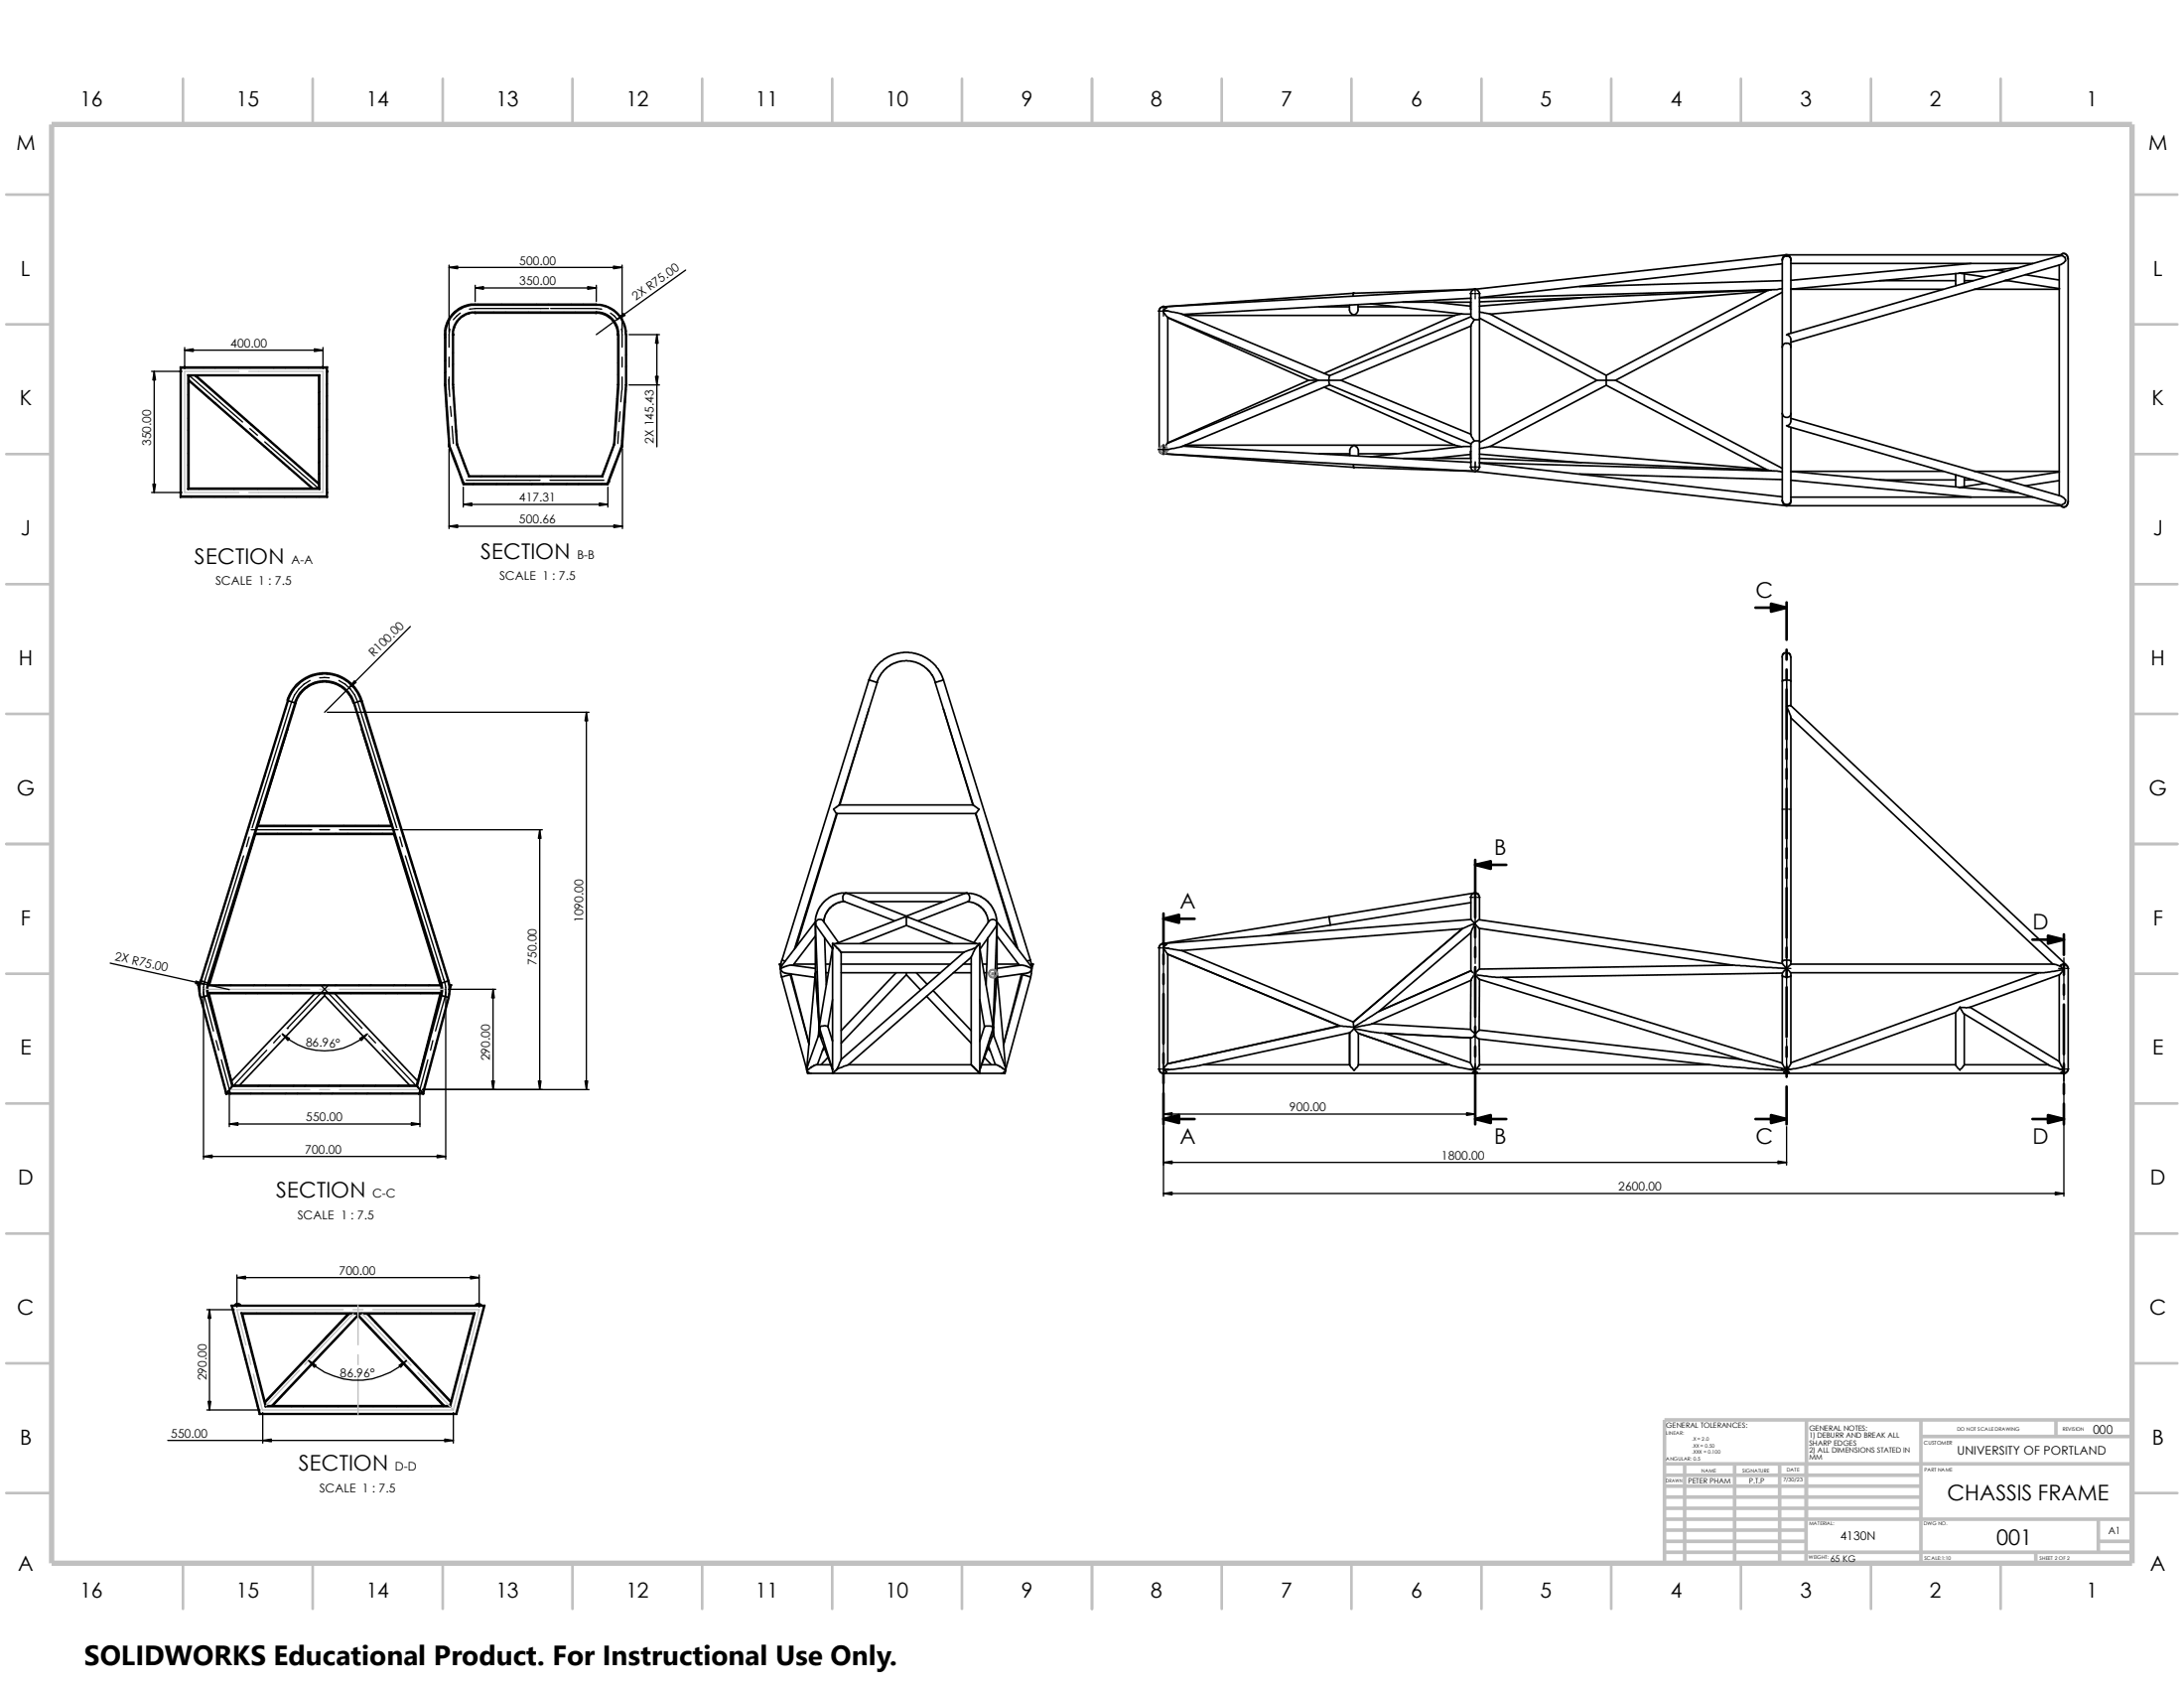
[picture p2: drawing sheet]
<svg xmlns="http://www.w3.org/2000/svg" width="279mm" height="216mm" viewBox="0 0 279 216" stroke-linecap="round" stroke-linejoin="round" font-family="sans-serif">
<g fill="none" stroke="#c0c0c0" stroke-width=".34">
<path d="M23.4 10.1v5.8M40 10.1v5.8M56.6 10.1v5.8M73.2 10.1v5.8M89.8 10.1v5.8M106.5 10.1v5.8M123.1 10.1v5.8M139.7 10.1v5.8M156.3 10.1v5.8M172.9 10.1v5.8M189.5 10.1v5.8M206.1 10.1v5.8"/>
<path d="M222.7 10.1v5.8M239.4 10.1v5.8M255.9 10.1v5.8M.8 24.9h5.8M272.8 24.9h5.8M.8 41.5h5.8M.8 58.1h5.8M272.8 41.5h5.8M272.8 58.1h5.8M.8 74.7h5.8M272.8 74.7h5.8M.8 91.3h5.8"/>
<path d="M272.8 91.3h5.8M.8 107.9h5.8M272.8 107.9h5.8M.8 124.5h5.8M272.8 124.5h5.8M.8 141.1h5.8M.8 157.8h5.8M272.8 141.1h5.8M272.8 157.8h5.8M.8 174.4h5.8M272.8 174.4h5.8M.8 191h5.8"/>
<path d="M23.4 199.9v5.9M40 199.9v5.9M56.6 199.9v5.9M73.2 199.9v5.9M89.8 199.9v5.9M106.5 199.9v5.9M123.1 199.9v5.9M139.7 199.9v5.9M156.3 199.9v5.9M172.9 199.9v5.9M189.5 199.9v5.9M206.1 199.9v5.9"/>
<path d="M222.7 199.9v5.9M239.4 199.9v5.9M255.9 199.9v5.9M272.8 191h5.8"/>
</g>
<g fill="none" stroke="#c0c0c0" stroke-width=".47">
<path d="M212.9 197.1h18.2M212.9 194.3h59.9M212.9 195.7h18.2M212.9 188.7h32.8M212.9 190.1h32.8M212.9 191.5h32.8M212.9 192.9h32.8M212.9 187.2h59.9M212.9 198.5h59.9M215.5 187.2v12.7M221.9 187.2v12.7M227.7 187.2v12.7"/>
<path d="M231.1 187.2v12.7M231.1 181.6v12.7M245.7 183.7h27.1M245.7 181.6v18.3M260.4 198.5v1.4M263 181.6v2.1M268.4 197.1h4.4M268.4 194.3v4.2M272.8 181.6h-59.9v18.3"/>
</g>
<path d="M6.6 15.9h266.2v184h-266.2z" fill="none" stroke="#c0c0c0" stroke-width=".68" stroke-linecap="butt"/>
<g fill="none" stroke="#000" stroke-width=".17">
<path d="M57.4 33.9v8.6M57.4 34.2h22.2M59.5 39.2l-.2 .1M60.8 36.5v2.1M60.8 36.8h15.5M61.2 38.9l-.1 .1M63.2 39.9l-.1 .1M64.2 38.9l-.1 .1M64.7 39.9l-.1 .1M65.7 38.9l-.1 .1M67.6 39.9l-.1 .1M68.7 38.9l-.2 .1"/>
<path d="M69.1 39.9l-.1 .1M70.1 38.9l-.1 .1M70.2 39.5h-9.4h-.7M70.4 39.5h5.9h.7M72.1 39.9l-.1 .1M73.1 38.9l-.1 .1M73.6 39.9l-.1 .1M74.6 38.9l-.1 .1M76.3 36.5v2.1M76.6 39.9l-.1 .1M77.4 39.1l-.1 .1M78.4 39.6v.1"/>
<path d="M79.6 33.9v8.6M87.7 34.5l-11.4 8.3M148.2 39.8h.4M148.7 39.8h.3M148.8 39.1v.4M148.8 39.7v.2M149.1 39.8h.4M188 37.5h.5M188.6 37.5h.2M188.7 36.9v.4M188.7 37.5v.2M188.7 37.8v.4"/>
<path d="M188.9 37.5h.5M19.4 47.5h3.9M19.7 47.5v15.5M23.2 50h-.1M23.2 51.4l-.1 .1M23.2 55.9l-.1 .1M23.2 46.9l-.1 .2M23.2 54.4l-.1 .1M23.2 58.9l-.1 .1M23.6 44.4v2.8M23.6 44.8h17.7M24.1 48l6.9 6"/>
<path d="M24.2 48.9l-.2 .2M24.2 50.4l-.2 .1M24.2 54.9l-.2 .1M24.2 53.4l-.2 .1M24.2 57.9l-.2 .1M24.2 59.4l-.2 .1M24.3 48.8h.1M25.1 48l-.1 .1M25.1 49.4v.1M25.9 48.7l-.1 .1M26.2 46.9l-.2 .2M26.6 48h-.1"/>
<path d="M26.8 50.8l-.1 .1M27.4 50.1v.1M27.6 51.5l-.1 .1M27.6 46.9l-.1 .2M28.2 50.8v.1M29.1 52.9l-.1 .1M29.6 48h-.1M29.8 52.2v.1M29.9 53.6l-.1 .1M30.6 46.9l-.1 .2M30.6 52.9v.1M31.1 48h-.1"/>
<path d="M31.5 55v.1M32 54.8l.9 .9M32.1 46.9l-.1 .2M32.2 54.3l-.1 .1M32.3 55.7l-.1 .1M33 55l-.1 .1M33.9 56.5l6.9 6M33.9 57.1l-.1 .1M34.1 48h-.1M34.6 56.4l-.1 .1M34.7 57.8l-.1 .1M35.1 46.9l-.1 .2"/>
<path d="M35.4 57.1h-.1M35.6 48h-.1M36.3 59.2l-.1 .1M36.6 46.9l-.1 .2M37 58.5h-.1M37.1 59.9l-.1 .1M37.8 59.2l-.1 .1M38.6 48h-.1M39.6 46.9l-.1 .2M40.1 48h-.1M40.9 50.1l-.1 .1M40.9 54.6l-.1 .1"/>
<path d="M40.9 59.1l-.1 .1M40.9 51.6l-.1 .1M40.9 56.1l-.1 .1M41.1 46.9l-.1 .2M41.3 44.4v2.8M41.9 58.1l-.1 .1M41.9 50.6l-.1 .1M41.9 49.1l-.1 .1M41.9 53.6l-.1 .1M41.9 55.1l-.1 .1M41.9 59.6l-.1 .1M57 46.1l-.1 .1"/>
<path d="M57 43.1l-.1 .1M57 47.6l-.1 .1M57.1 50.5l-.1 .1M57.2 51.9l-.1 .1M57.3 41.3l-.2 .2M57.4 54.7l-.1 .1M57.4 48.6l.1 2.1M57.4 45.7v1.2M57.4 48.2v1.7M57.4 57.4v10.2M57.5 56l-.1 .2M57.5 42.1l-.1 2.3"/>
<path d="M57.6 52l.1 1.3M57.8 54.5l.2 2.2M58 45.1l-.1 .1M58 46.6l-.1 .1M58 49.5l-.1 .2M58.1 58.5h-.1M58.1 42l-.1 .2M58.1 50.9l-.1 .2M58.3 53.7l-.1 .1M58.4 55.1l-.1 .1M58.5 59.5l-.1 .1M58.8 57.7h.1"/>
<path d="M58.9 40l-.9 .9M59.3 58.8h-.1M60.1 40l-.2 .1M77.7 40.3l-.1 .1M78.1 40l.5 .4 .4 .5M78.4 57.5l-.2 .2M78.7 55.7l-.1 .1M78.9 52.5l-.1 .1M79 42h.1M79 50.9l-.1 .1M79.1 55.2l-.1 1.5M79.2 47.8l-.2 .1"/>
<path d="M79.2 46.3l-.2 .1M79.2 43.3l-.2 .1M79.3 52.7l-.1 1.2M79.5 42.1l.1 2.3M79.5 49.9l-.1 1.5M79.6 45.7v1.2M79.6 48.2v1.7M79.6 57.4v10.2M79.7 56.3h-.2M79.8 41.2l-.1 .1M79.8 54.7l-.1 .1M80 51.4l-.1 .2"/>
<path d="M80.1 49.8l-.1 .2M80.1 46.8v.1M80.1 45.3v.1M80.1 42.4l-.1 .1M80.5 42.8h3.9M80.5 49.2h3.9M84 42.8v14.3M148.2 57.5h.4M148.7 57.5h.3M148.8 40v.4M148.8 56.9v.4M148.8 57.4v.2"/>
<path d="M148.8 57.7v.5M149.1 57.5h.4M188 59.7h.5M188.6 59.7h.2M188.7 59.1v.4M188.7 59.6v.2M188.7 59.9v.5M188.9 59.7h.5M19.4 63h3.9M23.2 63.4l-.1 .1M23.2 60.4l-.1 .1M24.2 62.4l-.2 .1"/>
<path d="M24.6 63.5l-.1 .1M25.6 62.4l-.2 .2M27.6 63.5l-.2 .1M28.5 62.4l-.1 .2M29 63.5l-.1 .1M30.1 62.4l-.2 .2M32 63.5l-.1 .1M33 62.4l-.1 .2M33.5 63.5l-.1 .1M34.5 62.4l-.1 .2M36.5 63.5l-.1 .1M37.5 62.4l-.1 .2"/>
<path d="M38 63.5l-.1 .1M38.7 61.3h-.1M39 62.4l-.1 .2M39.4 60.6l-.1 .1M39.5 62l-.1 .1M40.2 61.3h-.1M40.9 60.6l-.1 .1M41 63.5l-.1 .1M41.9 62.6l-.1 .1M57.4 67.3h22.2M59.3 62.3v2.6M59.3 64.5h18.5"/>
<path d="M59.3 61.7l-.1 .1M59.6 61.4h9.5M60.1 60.9l-.1 .1M60.6 61.8l-.1 .2M61.6 60.9l-.1 .1M63.6 61.8l-.1 .2M64.6 60.9l-.1 .1M65.1 61.8l-.1 .2M66.1 60.9l-.1 .1M68.1 61.8l-.1 .2M69.1 60.9l-.1 .1M69.6 61.8l-.1 .2"/>
<path d="M70.4 61.4h6.9M70.6 60.9l-.2 .1M72.6 61.8l-.2 .2M73.5 60.9l-.1 .1M74 61.8v.2M75.1 60.9l-.2 .1M77 61.8l-.1 .2M77.8 62.3v2.6M78.3 60.6l-.2 .2M33.9 99.3l-.2 .1M34.5 97.1l-.1 .2M35.4 97.8l-.2 .1"/>
<path d="M35.9 92.8l-.2 .2M36.1 95.6l-.2 .2M36.6 90.6l-.2 .2M37.4 91.3l-.1 .1M38.4 88.8l-.3 .4M39.6 87.6l-.4 .4M39.7 87a4.6 4.6 0 0 0-2.4 2.8l-5 16.1M40.9 86.7h1.2M41.1 86.1l-.2 .1M41.6 87.1l-.1 .1M41.9 91.1h33.5M42.5 86.2l-.1 .1"/>
<path d="M43.3 87a4.5 4.5 0 0 1 2.5 2.8l5 16.1M43.9 87.8l-.1 .1M44.5 87.1v.1M44.6 88.6h-.1M45.6 90.6l-.1 .1M45.9 91.7l-.1 .1M46.4 89.8l-.1 .1M46.6 94l-.1 .1M46.7 90.9l-.1 .1M47 95.2h-.1M47.4 93.2l-.1 .1M47.7 97.4l-.1 .1"/>
<path d="M47.8 94.4h-.1M48 98.6h-.1M48.5 96.6l-.1 .1M48.8 97.8l-.1 .1M52.5 80.1l-11 11M75 91.1v48.3M228.6 86.5v16.8M27.9 118.7l-.2 .2M28.5 116.6l-.1 .2M29.3 117.2l-.1 .2M29.8 112.3l-.1 .1M30 115.1l-.2 .1"/>
<path d="M30.5 110.1l-.1 .2M31.2 109.5l-5 15.8-.2 1v22M31.4 110.7l-.2 .2M31.9 105.8l-.2 .2M31.9 107.1l-.4 1.2M32 108.6l-.1 .2M32.1 106.1h7.8M32.6 103.6l-.2 .2M33.4 104.3l-.2 .1M34 106.6l-.1 .1M34.1 102.1l-.2 .2M35.1 105.6l-.2 .1"/>
<path d="M35.5 106.6l-.1 .1M36.5 105.6l-.1 .1M38.5 106.6l-.1 .1M39.5 105.6l-.1 .1M40 106.6l-.1 .1M40.9 106.1h1.3M41 105.6l-.1 .1M43 106.6l-.1 .1M43.4 106.1h7.5M44 105.6l-.1 .1M44.5 106.6l-.1 .1M45.5 105.6l-.1 .1"/>
<path d="M47.5 106.6l-.1 .1M48.5 105.6l-.2 .1M48.7 100.8l-.1 .1M48.9 106.6v.1M49.1 102l-.1 .1M49.5 100l-.1 .1M49.8 104.3l-.1 .1M49.9 101.2l-.1 .1M50 105.6l-.2 .1M50.2 105.4l-.1 .1M50.6 103.5h-.1M50.8 107.7v.1"/>
<path d="M50.9 104.6l-.1 .1M51.1 107.1l.4 1.2M51.2 108.8l-.1 .1M51.3 106.1h18.1M51.6 106.9v.1M51.9 109.5l5 16.1 .1 .7v22M51.9 111.1l-.1 .1M52 108l-.1 .1M52.3 112.2l-.1 .1M52.7 110.3l-.1 .1M53 114.5l-.1 .1M53.1 111.4l-.1 .1"/>
<path d="M53.3 115.7h.1M53.8 113.7l-.1 .1M54.1 117.9l-.2 .1M54.1 114.9h.1M54.4 119l-.1 .1M54.8 117.1l-.1 .1M55.2 118.3l-.1 .1M69 106.1v33.3M188 114.8h.5M188.6 114.8h.2M188.7 112.4v10.8M188.9 114.8h.5"/>
<path d="M228 103.5h.3M228.5 103.5h.2M228.6 103.4v.2M228.6 103.7v.4M228.6 104.4v1.3M228.6 106.9v16.8M228.8 103.5h.3M14.1 123.2l15.2 3.4M25.8 125.3h-.1M25.9 128.2l-.1 .1M26 127l1.3 4.9M26.2 129.4l-.1 .1"/>
<path d="M26.5 123.1l-.2 .1M26.7 127.4l-.1 .1M26.8 131.7v.1M27 128.5l-.1 .1M27.1 127l-.1 .1M27.1 132.9v.1M27.3 123.7l-.1 .2M27.6 130.9v.1M27.6 133.1l.4 1.2M27.8 135.2l-.1 .1M27.9 132.1v.1M28 121.6l-.1 .2"/>
<path d="M28.1 126l-.1 .1M28.1 136.4l-.1 .1M28.3 135.6l1.2 4.4M28.6 127l-.2 .1M28.6 134.4l-.1 .1M28.7 138.8l-.1 .1M28.9 135.6l-.1 .1M29.2 139.8l-.2 .1M29.3 139.7v4.4M29.5 137.9v.1M29.6 126l-.1 .1M30.1 138.8v.1"/>
<path d="M31.6 127l-.1 .1M32.1 139.8l-.1 .1M32.6 126l-.2 .1M33.1 127l-.2 .1M33.1 138.8l-.1 .1M33.6 139.8l-.1 .1M34 126v.1M34.1 134.3l-5.2 5.6M34.6 138.8l-.1 .1M35.9 132.5l-.9 .9M36 127l-.1 .1M36.1 132.2a7.9 7.9 0 0 0 10.9 0"/>
<path d="M36.6 139.8l-.1 .1M36.7 131.5h.1M37 126l-.1 .1M37.5 127l-.1 .1M37.6 138.8l-.1 .1M38.1 139.8l-.1 .1M38.5 126l-.1 .1M39.1 138.8l-.1 .1M40.5 127l-.1 .1M41.1 126l5.2 5.5M41.1 139.8l-.1 .1M41.5 126l-.1 .1"/>
<path d="M42 127l-.1 .1M42 126l-5.3 5.5M42.1 138.8l-.1 .1M42.6 139.8l-.1 .1M43 126l-.1 .1M43.6 138.8l-.1 .1M45 127l-.1 .1M45.6 139.8l-.1 .1M46 126l-.1 .1M46.5 127l-.1 .1M46.6 138.8l-.2 .1M47.1 139.8l-.2 .1"/>
<path d="M47.2 132.5l.8 .9M47.5 126l-.1 .1M48 138.8v.1M48.9 134.3l5.3 5.6M49.4 127v.1M50 139.8l-.1 .1M50.5 126l-.2 .1M51 127l-.2 .1M51.1 138.8l-.2 .1M51.5 139.8l-.1 .1M51.9 126v.1M52.5 138.8l-.1 .1"/>
<path d="M53.7 137.6l-.1 .2M53.7 139.7v4.4M53.9 127l-.1 .1M54.1 139.4h21.3M54.3 135.6l-.2 .1M54.7 135.6l-1.1 4.4M54.9 126l-.1 .1M55.1 121.3l-.1 .1M55.2 136.2l-.2 .2M55.4 131.5l-.2 .2M55.4 133.1l-.3 1.2M55.4 127l-.1 .1"/>
<path d="M55.5 122.5l-.1 .1M55.7 134.2l-.2 .1M55.9 120.5l-.1 .1M55.9 129.5l-.1 .1M56.2 124.8h-.1M56.3 121.7l-.1 .1M56.5 125.9l-.2 .2M56.8 130.1l-.2 .2M56.9 124h.1M57 127l-1.3 4.9M57.3 128.1l-.1 .1M57.3 125.1l-.1 .1"/>
<path d="M57.4 126.5h6M63.1 126.5v12.9M148.2 136.7h.4M148.2 121.2h.4M148.7 136.7h.3M148.7 121.2h.3M148.8 120.6v9.4M148.8 131.3v6.5M148.8 138.2v14.8M149.1 136.7h.4M149.1 121.2h.4M188 136.7h.5"/>
<path d="M188.6 136.7h.2M188.7 124.5v1.3M188.7 127v10.9M188.7 138.3v4.5M188.9 136.7h.5M227.9 136.7h.4M228 123.9h.3M228.5 136.7h.2M228.5 123.9h.2M228.6 123.8v.2M228.6 124.1v5M228.6 130.3v1.3"/>
<path d="M228.6 132.9v4.9M228.8 136.7h.4M228.8 123.9h.3M263.4 136.7h.4M263.4 123.9h.4M263.9 136.7h.2M263.9 123.9h.2M264 122.5v5.3M264 129.1v1.3M264 131.7v21.3M264.2 136.7h.5M264.2 123.9h.5"/>
<path d="M26 147.9h31M29.3 143.8h24.4M148.8 148.7h79.8M148.8 152.7h115.2M148.8 142.5h39.9M228.6 144.1v4.9M26.5 167.5h3.5M26.8 167.5v12.8M30.2 169l-.1 .2M30.3 163.1v4.1M30.3 163.4h31M30.6 170.2l-.2 .1"/>
<path d="M31.1 168.2l-.2 .1M31.2 172.6l-.1 .1M31.4 167.9l-.2 .2M31.4 169.4l-.1 .1M31.5 173.8l-.1 .1M32 171.8l-.1 .1M32.1 176.1l-.1 .2M32.3 173l-.1 .1M32.3 167h-.1M32.4 177.3l-.1 .2M32.9 167.9l-.2 .2M32.9 175.3l-.1 .1"/>
<path d="M33 179.7l-.1 .1M33.2 176.5l-.1 .1M33.8 178.9l-.1 .1M33.8 167h-.1M34.4 179.8l-.1 .1M35.8 167.9l-.1 .2M36.8 167h-.1M37.3 167.9l-.1 .2M37.4 179.8l-.1 .1M38.3 167h-.1M38.9 179.8l-.1 .1M39.5 174a9 9 0 0 0 12.5 0"/>
<path d="M40.3 167.9l-.1 .2M41.3 167h-.1M41.8 167.9l-.1 .2M41.9 179.8l-.1 .1M42.8 167h-.1M43.3 179.8v.1M43.8 170.4l-2.9 2.9M44.6 168.1l-2.9 3M44.8 167.9l-.1 .2M45.8 167h-.1M45.9 168.3l-.1 .1M46.3 167.9l-.2 .2"/>
<path d="M46.4 179.8l-.2 .1M47.2 167h.1M47.4 169.8l-.1 .1M47.8 179.8v.1M48.1 169.1l-.1 .1M48.1 170.6h-.1M48.8 169.9l-.1 .1M49.2 167.9l-.1 .2M49.6 172.1l-.1 .1M50.2 167h-.1M50.2 171.4v.1M50.3 172.9l-.1 .1"/>
<path d="M50.8 167.9l-.2 .2M50.8 179.8l-.1 .1M51 172.2l-.1 .1M51.7 174.4l-.1 .1M51.7 167h-.1M52.3 179.8l-.1 .1M52.5 173.7l-.1 .1M52.5 175.2l-.1 .1M53.2 174.5h-.1M53.7 167.9l-.1 .2M53.9 176.7l-.1 .1M54.6 176l-.1 .1"/>
<path d="M54.7 177.5h-.1M54.7 167h-.1M55.2 167.9l-.1 .2M55.3 179.8l-.1 .1M55.3 176.8h.1M56.1 179l-.1 .1M56.2 167h-.1M56.8 178.3l-.1 .1M56.8 179.7l-.1 .2M57.5 179.1l-.1 .1M58 178.6l-.2 .2M58.2 167.9l-.1 .2"/>
<path d="M58.5 176.6l-.2 .1M59.2 167h-.1M59.4 177.2l-.2 .2M59.5 172.6l-.1 .1M59.7 167.9l-.1 .2M59.9 175.2l-.2 .2M60.1 170.6l-.2 .1M60.7 167h-.1M60.9 171.2l-.2 .2M61.3 163.1v4.1M61.4 169.2l-.1 .1M21.5 184.2h36.5"/>
<path d="M26.5 180.3h6.8M33.4 180.8l-.1 .1M33.6 180.7v3.9M36.4 180.8l-.1 .1M37.9 180.8l-.1 .1M40.9 180.8l-.1 .1M42.4 180.8l-.2 .1M45.3 180.8v.1M46.9 180.8l-.2 .1M49.8 180.8l-.1 .1M51.3 180.8l-.1 .1M54.3 180.8l-.1 .1"/>
<path d="M55.8 180.8l-.1 .1M58 180.7v3.9"/>
</g>
<g fill="none" stroke="#000" stroke-width=".21">
<path d="M60.8 40h-.7l-.5 .2-.8 .6-.5 .6-.2 .4-.1 .5v.5M60.8 39h16l1.2 .4 .7 .5 .6 .7 .5 .8 .2 .6 .1 .8v6.4M60.8 39h-.6l-.8 .2-.9 .5-.8 .9-.5 .8-.2 .8v7M76.3 39.9h-16l-.9 .4-.9 .7-.5 1-.1 .8M76.3 39.9l1 .2 .7 .4 .6 .5 .4 1 .2 .8v6.4M148.3 39.8v17.7M148.8 39.2l-.4 .2-.1 .4M148.8 39.2l.4 .2M148.9 39.7l-.1 .1v.1l.6 .7M148.9 39.7l2.2 .4 19 7.9M149.2 39.4a.57 .57 0 0 0-.6-.1 .57 .57 0 0 0-.3 .5M149.2 39.4l-.3 .3"/>
<path d="M168.8 39.2h3.8M173.1 37.5v.4M173.1 37.5h.1M173.1 37.5l-24.3 1.7M173.7 38.9v.8a.53 .53 0 0 1-.4 .6 .53 .53 0 0 1-.6-.5l-.1-.8M173.7 39.2h4.9M175.3 38.9l11.9 1.3 1-.1M179.5 38.7h8.7M183.4 38.7l4.7 .5M188.1 38.1l.1 .1M188.1 38.7l.1 .9M188.2 38.1l-36.9 2.1"/>
<path d="M188.7 37a.71 .71 0 0 0-.5 1v2.5M188.7 37h.1M188.7 37l-15.6 .5M188.7 37a.82 .82 0 0 1 .6 1.1v2.8M188.7 37l-39.9 2.2M189.3 39.9l1.3 .3M202.3 38.1l-13 1.1M225.9 37.3l-35.3 2.9M225.9 37.3l-20.4 10.7M226.4 37.1l-37.1 1.5M226.4 37.1h.2M226.4 37.1l-.5 .2"/>
<path d="M228 33.2v.1M228 33.3v11.1M228 35.9l-25.9 .8M228 33.7l-38.7 4.4M228 37.4l-21.3 11.2M228 36.9l-.7 .1-38 1.1M228.4 32.6h.1M228.5 32.6h.1M228.5 32.6l-39.8 4.4M228.5 32.6a.66 .66 0 0 0-.5 .6M228.6 32.6a.59 .59 0 0 1 .5 .7M228.6 32.6h35.1"/>
<path d="M229.1 33.3v9.3M229.1 37h19.5M229.1 33.7h31M229.1 33.3a.55 .55 0 0 0-.5-.5 .55 .55 0 0 0-.6 .5M240.4 35.9h9.8M250.2 35v1.5M250.7 34.9l-21.6 2.1M250.7 34.9l3.3 .5M251.3 35v1.2M251.3 35.9h1.1M252.2 33.7l-23.1 2.2M252.6 37h10.8"/>
<path d="M255.2 34.5l1.3 .2M256.4 35.9h.5M256.6 35.9l6.9 1M258.2 34.2l-7.5 .7M259.1 35.1l4.3 .7M263.4 33.9v29.5M263.6 32.7l-34.9 10-.1 .1a.57 .57 0 0 1 .5 .6v1M263.6 32.7a.52 .52 0 0 1 .6-.3 .52 .52 0 0 1 .3 .6l.1 31.1M263.6 32.7a.64 .64 0 0 1 .6 .4v.3l-.5 .4-34.6 10M23.1 47.5v.1M23.1 46.9h18.8M23.1 46.9l.1 .2"/>
<path d="M23.1 46.9v16.7M23.2 47.1h18.6M23.2 47.1v16.4M23.5 46.9h.2M23.6 46.9h.1zM24 48h16.9M24 48h.2M24 48v14.6M24.2 48h16.6M24.2 48v14.4M24.2 48.7l15.7 13.7M24.2 48.6l15.8 13.8"/>
<path d="M24.9 48l15.9 13.9M25.1 48l15.7 13.8M40.8 48v14.4M40.9 48h-.1M40.9 48v14.6M41.2 46.9h.2M41.3 46.9h.1zM41.8 47.1v16.4M41.9 47.5v.1M41.9 46.9l-.1 .2M41.9 46.9v16.7M56.9 42.8v-.8l.3-.8 .3-.6 .5-.6 .6-.5 .8-.4 .8-.2h.6h15.5l.7 .1 .7 .2 .7 .4 1 .9 .6 1.2 .1 1.1"/>
<path d="M56.9 42.9v-.1v6.5v-.2M57 49.2l.5 7.8M57 49.2h-.1l.5 7.9M57.4 56.9v.2M57.4 56.8v.1zM57.4 56.9h.1M57.4 57.1l1.9 4.9M57.4 57.1l.1 .1zM57.5 57l1.9 4.8M57.5 57l-.1 .1M57.9 49.2l.5 7.7M57.9 49.2h.1"/>
<path d="M57.9 42.8v6.4M58 42.8h.1M58 49.2l.5 7.6M58 42.8v6.4M58.4 56.9l1.6 4.1M58.5 56.8l1.5 4.1M58.5 56.8l-.1 .1M60.9 40h-.2h15.6M76.2 40h.1M76.3 40h.5l.6 .3 .4 .2 .6 .5 .4 .6 .2 .7v.5M78.5 56.8l-1.5 4.1M78.5 56.8l.1 .1"/>
<path d="M78.6 56.9l-1.5 4.1M79 49.2l-.5 7.6M79 49.2h.2M79 42.8v6.4M79 42.8h.1M79.2 49.2l-.6 7.7M79.5 57l-1.8 4.8M79.5 57l.1 .1M79.6 57.1l-.1 .1zM79.6 57.1l-1.8 4.9M79.6 56.9v.2zM80.1 49.2l-.6 7.8"/>
<path d="M80.1 49.2l-.5 7.9M80.1 42.8v6.5v-.2M80.1 42.8v.1M148.3 57.5l.2 .4 .3 .1M148.3 57.5a.57 .57 0 0 0 .3 .5 .57 .57 0 0 0 .6-.1M148.8 58l24.4 1.8M148.8 58l39.9 2.3M149.1 57.2l-.3 .3 .4 .4M149.2 57.9l-.4 .1M149.4 40.6v16.1M149.4 40.6l19.3 8M149.4 40.6l18 8"/>
<path d="M151.3 57.1l36.9 2M151.6 56.9h34.5M151.6 40.3h34.5M167.4 48.6l-18 8M167.4 48.6h1.3M168.7 48.6h1.3M168.7 48.6l-19.3 8.1M168.8 58h3.9M169.4 49.5l16.7 7.4M170 48.6h1.5M170 48.6l.1 .6M170.1 49.2l-19 8-1.8 .3h-.5l.1-.2 .5-.6"/>
<path d="M170.1 49.2l18.1 7.6M170.1 48l-.1 .6M171.5 48.6l16.7 6.9M172.7 58.3v-.8l.1-.2a.39 .39 0 0 1 .6-.2l.2 .1 .2 .3v.8M173.1 59.4l.1 .4M173.2 59.8h.1M173.2 59.8l15.5 .5M173.8 58h4.8M179.5 58.6h8.7M186.1 56.9l.9 .3M186.1 40.3l-16.7 7.5M187 40.1l-.9 .2"/>
<path d="M188.1 58.1l-4.8 .5M188.2 59l-.1 .1M188.2 57.7l-.1 .9M188.2 41.7v13.9l.4 .8M188.2 40.5l-18.1 7.5M188.2 41.7l-16.7 6.9M188.2 56.8v2.8a.59 .59 0 0 0 .5 .7M188.2 40.5l.4 .4M188.2 57.1h-1l-11.9 1.3M188.6 56.4h.7M188.6 40.9h.7M188.6 40.9l-.4 .8"/>
<path d="M188.6 56.4l-.4 .4M189.3 58.6l37.1 1.6M189.3 59.2l38 1 .7 .2M189.3 40.9v15.5M189.3 58.1l13 1.1M189.3 59.2l38.7 4.3M189.3 40.7l15 7.9M189.3 56.4v3.2a.65 .65 0 0 1-.6 .7M190.6 57.1l35.3 2.9M190.6 40.2l14.9 7.8M190.6 57.1l-1.3 .3M204.3 48.6l-15 8"/>
<path d="M204.3 48.6h1.2M205.5 48.6v.7M205.5 48.6h1.2M205.5 48v.6M205.5 49.3l-14.9 7.8M205.5 49.3l20.4 10.7M206.7 48.6l21.3 11.3M228 44.4a.55 .55 0 0 1 .6-.5 .55 .55 0 0 1 .5 .5M228 52.9v11.1M228 44.4v8.5M228 52.9a.55 .55 0 0 0 .6 .5 .55 .55 0 0 0 .5-.5M229.1 52.9v1a.57 .57 0 0 1-.5 .5l35 10.2"/>
<path d="M229.1 53.5l34.6 10 .2 .1a.53 .53 0 0 1 .3 .6 .53 .53 0 0 1-.6 .4M229.1 54.7v9.3M229.1 44.4v8.5M23.1 62.9v.1M23.1 63.6h18.8M23.2 63.5l-.1 .1M23.2 63.5h18.6M24 62.6h16.9M24.2 62.4l-.2 .2M24.2 62.4h16.6M40.8 62.4l.1 .2M41.8 63.5l.1 .1"/>
<path d="M41.9 62.9v.1M59.1 61.6h.1M59.3 62h18.5M59.4 61.8l-.1 .2M59.4 61.8h18.3M60 61h17.1M60 60.9v.1M60 60.9h17M77 60.9l.1 .1M77.7 61.8l.1 .2M77.9 61.6h.1M188.7 60.3l39.8 4.4"/>
<path d="M202.1 60.6l25.9 .7M225.9 60l.5 .2M226.4 60.2h.2M228 64a.55 .55 0 0 0 .6 .5 .55 .55 0 0 0 .5-.5M228 64v.1a.67 .67 0 0 0 .5 .6M228.4 64.6l.1 .1M228.5 64.7h.1M228.6 64.7h35.1M229.1 64a.59 .59 0 0 1-.5 .7M229.1 60.3l21.6 2.1M229.1 63.6h31M229.1 60.3h19.5"/>
<path d="M229.1 61.4l23.1 2.2M240.4 61.4h9.8M250.2 60.7v1.6M250.7 62.4l7.5 .6M251.3 61v1.2M251.3 61.4h1.1M252.6 60.3h10.8M254 61.8l-3.3 .6M256.4 61.4h.5M256.5 62.6l-1.3 .1M263.4 61.5l-4.3 .6M263.4 60.4l-6.8 1"/>
<path d="M264.6 64.1a.57 .57 0 0 1-.3 .7 .57 .57 0 0 1-.6-.1l-.1-.1M264.6 64.1a.58 .58 0 0 1-.3 .6 .58 .58 0 0 1-.6 0l-.1-.1M36.7 89.6l.5-1.1 .6-.8 .5-.5 1.4-.8 1.5-.3h1.3l.8 .3 .8 .4 1.1 .8 .7 1.1 .4 .9 11.1 35.8M36.8 93.3l-3.8 12.3M36.8 89.6l-11.1 35.8M36.9 89.7l-11.2 35.8M36.9 89.7l.8 .2-11.1 35.8M37.7 89.9l.7-1.3 1.1-1 1.1-.4 1.2-.1 1.1 .2 1.1 .6 1 1.1 .3 .9M45.2 90l-.5-1.1-.7-.8-.7-.4-.6-.3-1-.2-1 .1-1.3 .5-.9 .8-.5 .9-11.4 36.4v1.1l.1 .3M45.3 90l11.1 35.9v1.1l-.1 .3M45.3 89.9l11.2 35.8 .8-.2M45.3 89.9l.9-.2 11.1 35.8"/>
<path d="M46.2 89.6l-.6-1.2-1.1-1.2-.8-.5-.7-.3-.8-.2h-.9l-.9 .1-.7 .2-1.2 .7-.9 .9-.6 1-.1 .6M46.3 93.3l3.7 12.3M111.2 87l.6-1.3 .9-1.1 1.4-.8 1.5-.4 1.5 .2 .8 .2 .8 .4 .6 .5 .8 .9 .6 1.4M111.2 87l1 .3M111.2 90.7l-3.8 12.3M111.2 87l-11.2 35.8M112.2 87.3l-4.8 15.7M119.6 87.2l-.2-.6-.4-.6-.8-.8-1.1-.5-1.2-.2-1.2 .2-1.2 .6-.8 .8-.3 .7-.2 .5M120.7 87l-1.1 .3 1.1 3.4M120.7 87l11.1 35.8-.4 .1M120.7 90.7l3.8 12.3M228 84v-.1a.52 .52 0 0 1 .3-.4 .52 .52 0 0 1 .6 .1l.1 .1a1.35 1.35 0 0 1 .1 1.1v2.3"/>
<path d="M228 87.1v35.9M228 84v3.1M228 87.1a.97 .97 0 0 1 1.1 0M229.1 91.8l33.5 31.5M229.1 87.1v3.2M32.7 106.7l-5.9 19.3M32.7 106.6h17.7l.1 .1h-17.9zM33 105.6h17.1v.1h-17.2zM50.4 106.7l5.9 19.3M104.3 118.1h.1M104.3 118.1l.5 13.2M104.3 117.9l-4.3 5.6-.1 .4"/>
<path d="M104.3 119.7l-2.9 3.8M104.3 118.1a.56 .56 0 0 1 .4-.5 .56 .56 0 0 1 .6 .2l2 2.8M104.3 118.1l.1 .3 2.1 3M105.5 119.9l.2 6.1M107 104.1h17.8M107 104.1l-5.4 17.3M107.1 104.1l-5.2 17M107.4 103l-.8 .5 .4 .6M107.4 103h17.1M108 115.3l-.9 .2-.5 .3-.6 .4-.4 .8-.2 .6v.3M108.2 114.2a.67 .67 0 0 0-.2 1.1l6.4 2.5M108.2 114.2h.1"/>
<path d="M108.2 114.2l7.8 3M108.2 114.2h15.5M108.2 114.2l-.8 .1-1.4 .5-.8 .8-.7 1.1-.2 .8v7M111.1 115.3h9.6M116 117.3l8.9 3.4M116 117.2v.1M116 117.3h-.3l-8.7 3.4M116 118.4l5.8 2.3M116 118.4l-6 2.3M116 117.3v1.1M123.7 114.2l.3 .3a.67 .67 0 0 1-.2 .8l-6.3 2.5M123.7 114.2h.1"/>
<path d="M123.7 114.2l-7.7 3M123.7 114.2l.8 .1 .8 .3 1 .7 .5 .5 .5 .8 .1 .5 .2 1a90.3 90.3 0 0 1-.6 13.3M123.8 115.4l.8 .1 .8 .4 .7 .9 .2 .5 .1 .6M124.5 103l.8 .5-.5 .6M124.8 104.1l5.2 17M124.8 104.1l5.4 17.3M126.4 119.9l-.2 6.1M127.6 118.1h.1M127.6 118.1l-.6 13.2M127.6 117.9l4.3 5.7 .1 .3M127.6 119.7l2.8 3.8M127.6 118.1a.57 .57 0 0 0-.5-.5 .57 .57 0 0 0-.6 .2l-1.9 2.8"/>
<path d="M127.6 118.1l-.1 .3-2.1 3M170 117.3l-21.2 3.4M170 117.3l.2 1M170.2 118.3l-8 1.3M187.1 118.8l-35.9 2.8M187.1 118.8l-14 11.9M188.2 117.6l-39.3 3.1M188.2 119.3l-11.8 10M188.2 115.4l-18 2.9M188.2 119.3v4.9M188.2 117.6l.5 .5M188.6 114.2l-18.6 3.1"/>
<path d="M188.6 114.2h.2a.65 .65 0 0 1 .5 .9v2.5M188.6 114.2a.88 .88 0 0 0-.4 1.1v2.3M188.7 118.1l-.5 1.2M188.7 118.1l-1.6 .7M188.7 118.1h.1M188.7 118.1l.6 .6M189.3 117.6l-.2 .1-.4 .4M189.3 118.7l32.4 4.7M189.3 117.6l38.7 5.6M189.3 118.7v5.3M25.3 126l.2 .1M25.3 126l.2 .6"/>
<path d="M25.3 126h.2M25.6 125.4l-.2 .9 .1 1.1 3.4 12.5M25.7 125.5l-.1 .5v1l.1 .5M25.7 125.5l.9 .2M26.6 127.3l-.9 .3 3.3 12.2M26.6 125.7l-.1 .5v.7l.1 .4M26.6 127.3l3.1 11.6M26.6 127h29.9l-.1 .1h-29.8zM26.6 126h29.8v.1h-29.8zM26.7 127.3l3.1 11.5M26.8 127.1l3 11.7M28.8 139.5l.1 .4"/>
<path d="M28.9 139.9h25.3M29 139.8l-.1 .1M29 139.8h25.1M29.7 138.9l-.7 .9M29.7 138.9h23.7M29.8 138.8l-.1 .1M29.8 138.8h23.5M40.3 127.1l-10.7 11.2M41.5 127.1v.2M41.5 127.3l-10.9 11.5M41.5 127.3l10.9 11.5M42.8 127.1l10.6 11.2"/>
<path d="M53.3 138.8l.1 .1M53.4 138.9l.7 .9M54.1 139.8v.1M54.3 139.5l-.2 .4M56.3 127.1l-3 11.7M56.4 127.3l-3.1 11.5M56.5 125.7l.1 .6-.1 1M56.5 127.3l-3.1 11.6M56.5 127.3l.9 .3-3.3 12.2M57.3 125.5l.1 .5v1l-.1 .5M57.4 125.4l.2 .9-.2 1.3-3.3 12.3M57.5 126h.2"/>
<path d="M57.6 126.1l.1-.1zM57.7 126l-.1 .6M99.7 123.3h.2M99.7 123.3l.2 .7M99.7 123.3l.2 .2M99.9 123.9a.66 .66 0 0 0 .5 .5M99.9 123.9h.1M99.9 123.9l.8-.4 .6-.1 3 .5M100 122.8l-.2 1 .2 1.1M100 122.8l.5 .1M100.4 124.5l3.9 .5M101 124.5l.1 .2"/>
<path d="M101.1 124.7l2.4 8.9M101.1 124.7l-1.1 .3 3.3 12.3M101.2 124.5l2.3 9M101.6 123.3h2.7M103.2 136.9h.1M103.2 136.7v.2M103.2 136.9l.1 .4M103.3 136.9l.1 .3M103.4 137.2l-.1 .1M103.4 137.2l.4 .1M104.3 124.7l-1.1 12M104.3 124.5h.1"/>
<path d="M104.3 124.5l.5 6.9M104.4 124.6l.5 7.6M104.6 124.2l-.3 .3M104.8 131.5l-.1 1.1M104.8 131.4v.1M104.8 131.5h.1M104.8 131.4h.1M104.8 132.2l-1.6 4.5M104.8 131.4l.1 .8M104.8 131.3v.1M104.9 132.4h.1M104.9 132.4v.2l.3 .2"/>
<path d="M104.9 132.3v.1M104.9 131.5l1.6 5.3-1.6-4.4M104.9 132.3h.1M104.9 132.2v.2M105.4 133.9l-.8 2.3M105.5 134.1l-.3 .3M105.6 123.3h.6M105.7 124.4h.3M105.9 131.3l-.5-.1-.6 .2M105.9 135.3l-.9 .9M105.9 131.3l.6 1.9M106.3 136.2h-1.9l-.6 .2-.5 .5"/>
<path d="M106.5 120.7v16.6l.6-.6M106.5 120.7h18.8M106.5 133v.1M106.5 127.8l-.6 3.5M106.5 120.7l1.1 1.1M106.6 121.2l-1.8 10.1M107.6 124.4h12.7M107.6 123.3h13.9M107.6 121.8v13.7M107.6 121.8h15.7M107.6 135.5l-.5 1.2M108.5 136.2l-1.4 .5"/>
<path d="M108.5 136.2h15.7M114.6 124.4l-7 7.4M116 124.4v.3M116 124.7l-8.4 8.7M116 124.7l1.8 1.9M117.2 124.4l1.4 1.5M118.5 127.4l5.7 6M119.4 126.7l4.8 5.1M122 124.4h2.2M123.2 123.3h1M123.3 121.8l-15.7 13.7M124.2 122.4v13.8"/>
<path d="M124.2 122.4l-15.7 13.8M124.8 121.2l-1.5 .6M124.8 121.2l-.6 1.2M125.3 120.7v16.6l-1.1-1.1M125.3 133l.1 .1M125.3 127.8l.6 3.5M125.3 120.7l-.5 .5M125.4 121.2l1.6 10.1M125.6 136.2h1.9l1.2 .7M125.7 123.3h.5M125.9 124.4h.3M125.9 131.3l.2-.1h.6l.3 .2"/>
<path d="M125.9 135.3l.9 .9M125.9 131.3l-.6 1.9M126.4 134.1l.3 .3M126.5 133.9l.8 2.3M127 132.5l-.3 .3M127 131.4v.1M127 131.4v1v.1M127 131.5h.1M127 131.4h.1M127 132.2l1.7 4.5M127 131.5l-1.7 5.3 1.7-4.3M127 131.3v.1"/>
<path d="M127.1 131.5l.1 1.1M127.3 124.2l.3 .2v.2l-.6 7.4M127.6 124.7l1.1 12M127.6 123.3h2.7M128.4 137.2l-.3 .1M128.7 136.9l-.3 .3M128.7 136.7v.2M128.7 136.9h.1M128.7 136.9l-.1 .4h-25.3M130.7 124.5l-2.3 9M130.8 124.7l1.1 .3M130.8 124.7l-2.4 8.9"/>
<path d="M130.8 124.5v.2M131.4 124.5l-3.8 .5M131.8 122.8l.1 .3 .1 .9M131.9 125l-3.4 12.3-.1-.1M132 123.5l.2-.2zM132 123.3h.2M132 123.9a.66 .66 0 0 1-.6 .5M132 124l-.1 1M132 123.9h.1M132 123.9l-.8-.4-.6-.1-3 .5M132.2 123.3l-.2 .7M148.3 121.2v15.5a.54 .54 0 0 0 .3 .5 .54 .54 0 0 0 .6-.1l-.4-.4"/>
<path d="M148.8 121.2l.6 .8M148.8 121.2l2.4 .4M148.8 137.3h115.2M149.2 120.8a.57 .57 0 0 0-.6-.1 .57 .57 0 0 0-.3 .5M149.2 120.8l-.4 .4M149.4 122v14.1M149.4 122l22 9.2M151.2 121.6l21.9 9.1M154 136.2h18.7M171.4 131.2h.1M171.4 131.2l-22 4.9M171.4 131.2l1.8 .2"/>
<path d="M172.6 132.1v4.1M172.7 132.1v4.1M173.1 130.7l.1 .7M173.2 131.4l.1 .2M173.2 131.4h.1M173.2 131.5l-.5 .6-19.3 4.2-3.8 .5a.66 .66 0 0 1-.8-.1l.6-.6M173.2 131.5l.1 .1M173.2 131.5h.1M173.3 131.6l.5 .6M173.3 131.6l3.1 .5 11.8 .7 .5-.3v-.4h-.1l-.5-.4M173.8 136.2l-.2 .3-.4 .4-.4-.4-.1-.3M173.8 132.2l12 4.1 2.9 .6"/>
<path d="M173.8 132.2l11.6 4h-11.6M173.8 132.2v4M175.6 130.9l-2.4 .5v.1M175.6 130.9l12.5 .8M176.4 129.3l-3.2 2.1M177.2 132.2l10.9 3.7M188.1 132.8v3.2l.6 .9M188.2 125.4l-.1 6.3M188.2 124.2l-11.7 5.1M188.2 125.4l-12.6 5.5M188.2 124.2l-11.8 5.1M188.2 125.4h.1"/>
<path d="M188.2 124.2h.1M188.2 124.2l.5 .3M188.4 137.2l.2 .1 .4-.1M188.7 124.5l-.5 .9M188.7 132.5l.5 .4 30.9 3.5 5 .3 3.5 .2M188.7 136.9l-.3 .3M188.7 136.9l.3 .3M188.7 132.4h.1M188.7 124.5h.1zM188.7 132.3v.1M189.2 132.9l.1 3.3M189.2 131.7l33.5 3.8"/>
<path d="M189.2 131.7l-.5 .5M189.3 136.2l-.6 .7M189.3 124l-.6 .5 .1 .2M189.3 125.3l33.5 10.3 5.6 1.1M189.3 125.3l-.1 6.4M189.3 136.2h29.4M192.2 125l35.8 11M221.7 123.4l-32.4 .6M221.7 123.4l6.8 .5M228 123a1.08 1.08 0 0 1 1.1-.1v.1M228 123v.2M228 124.5v.3"/>
<path d="M228 124.8v11.3l.4 .6M228 124.5l-36 .5h-1.1l-2.1-.3 .5 .6M228 123.2l.5 .7M228.4 136.7l.1 .2-.2 .3 .2 .1 .4-.1-.3-.3M228.4 136.7l.2 .2M228.5 123.9h.1M228.5 123.9l-.5 .6M228.6 136.9h.1M229.1 124.4v.4M229.1 123v.3M229.1 124.8v11.3l-.5 .8M229.1 123v-31.3l-.5-1.4h.3h.2l35.1 33"/>
<path d="M229.1 123.3h33.7l.8 .3M229.1 124.8a1.1 1.1 0 0 1-1.1 0M229.1 123.3l-.5 .6 .5 .5M231.7 136.2h18.5M250.2 129.5l-18.7 6.8-2.9 .6M250.2 129.5v6.7M250.7 128.8l-.5 .7M250.7 128.8l.5 .9 11 6.6 1.8 .6M251.3 136.2h10.7M251.3 129.7v6.5M251.3 136.2l-.6 .7-.2-.2-.3-.5M252 128.8l11.4 7"/>
<path d="M260.9 124.4l-31.8 11.5M263.4 124.7v11.1M263.4 135.8l.6 1.1M263.6 123.5l.4 .5M263.6 123.6a.57 .57 0 0 1 .6-.2 .57 .57 0 0 1 .4 .5M263.6 123.6a.56 .56 0 0 1 .6-.2 .56 .56 0 0 1 .4 .5M263.6 123.5v.1M264 124l-2.5 .4h-32.4M264 136.9l-.3 .3 .3 .1M264 124l-.5 .7-11.6 4.2-1.2-.1M264.2 123.4h.1M264.6 123.9v12.9a.72 .72 0 0 1-.6 .5"/>
<path d="M29.6 167h.1M29.6 167h32.4M29.6 167l3.6 13.9M29.7 167h32.2M29.7 167l3.6 13.8M30 167a.49 .49 0 0 1 .8 0M30.2 167l.1-.1 .3 .1M30.9 167.9l.1 .2M30.9 167.9h29.8M30.9 167.9l3.1 12M31 168.1h29.6M31 168.1l3 11.7"/>
<path d="M34 179.9h23.6M34 179.8h23.5M34 179.8v.1M44.5 168.1l-10.6 11.1 .1 .2 10.7-11.3M45.9 168.1l-11.1 11.7M46 168.1l-11.1 11.7M46.9 168.1l10.8 11.3v-.2l-10.6-11.1M56.7 179.8l-10.9-11.5 .1-.1 11 11.6M57.5 179.8l.1 .1M60.6 168.1l-3.1 11.7M60.7 167.9l-.1 .2M60.7 167.9l-3.1 12"/>
<path d="M60.8 167v-.1a.48 .48 0 0 1 .8 .1M61 167l.2-.1 .2 .1M61.9 167l-3.6 13.8M62 167h-.1M62 167l-3.6 13.9M33.2 180.9h25.2M33.3 180.8l-.1 .1M33.3 180.8h25M58.3 180.8l.1 .1"/>
</g>
<g fill="none" stroke="#808080" stroke-width=".17">
<path d="M148.7 57.5h.3M148.7 57.4l.3 .3M148.8 57.4v.3M149 57.4l-.3 .3M188.6 59.7h.3M188.6 59.6l.3 .3M188.7 59.6v.3M188.8 59.3l-.1 .9zM188.8 59.2l-.2 1zM188.8 59.6l-.2 .3M126.9 124.5h.3M126.9 124.4l.3 .3"/>
<path d="M127 124.4v.3M127.1 124.4l-.3 .3M188.6 124.5h.3M188.6 124.4l.3 .3M188.7 124.1l.1 .3-.1 .6zM188.7 124l.1 .2-.1 .9-.1-.4zM188.7 124.4v.3M188.8 124.4l-.2 .3"/>
<circle cx="148.8" cy="57.5" r=".44"/>
<circle cx="148.8" cy="57.5" r=".54"/>
<circle cx="127" cy="124.5" r=".45"/>
<circle cx="127" cy="124.5" r=".55"/>
</g>
<g fill="none" stroke="#c0c0c0" stroke-width=".17">
<path d="M30.6 47.5h-7v15.5h7M31.8 47.5h9.5v15.5h-9.5M26 126.5h13.6M29.3 139.4h10.3M40.9 126.5h1.3M40.9 139.4h1.3M43.4 126.5h13.6M43.4 139.4h10.3M31.8 173.3l.3 1.2M32.4 175.8l1.2 4.5M38.3 175.3l-4.3 4.5M43.9 167.5h-13.6l1.2 4.5"/>
<path d="M45.2 167.5h1.2M45.2 168l-6.2 6.5M45.8 167v5M45.8 173.3v1.2M45.8 175.8v5.1M46.4 168.1l6.2 6.5M47.7 167.5h13.6l-1.2 4.5M53.5 175.6l4.5 4.7M59.1 175.8l-1.1 4.5M59.8 173.3l-.3 1.2M33.6 180.3h24.4"/>
</g>
<g fill="#000" stroke="#000" stroke-width=".17">
<path d="M57.4 34.2l1.1-.2v.4zM60.8 36.8l1-.1v.3zM75.2 36.7l1.1 .1-1.1 .2zM78.5 34l1.1 .2-1.1 .2zM19.7 47.5l.2 1.1h-.3zM23.6 44.8l1.1-.2v.4zM40.2 44.6l1.1 .2-1.1 .2zM79 40.9l.8-.8 .2 .2zM84 42.8l.2 1.1h-.3zM83.9 48.1h.3l-.2 1.1zM19.6 61.9h.3l-.2 1.1zM57.4 67.3l1.1-.2v.4z"/>
<path d="M59.3 64.5l1.1-.2v.4zM76.7 64.3l1.1 .2-1.1 .2zM78.5 67.1l1.1 .2-1.1 .2zM45.3 87.1l.3 .2-.9 .7zM75 91.1l.2 1.1h-.4zM69 106.1l.2 1.1h-.3zM25.1 125.5l1 .4-1.1-.1zM36.1 132.2l.9 .6-.2 .3zM46 132.8l1-.6-.8 .9zM63.1 126.5l.1 1.1h-.3zM62.9 138.3h.3l-.1 1.1zM68.9 138.3h.3l-.2 1.1z"/>
<path d="M74.8 138.3h.4l-.2 1.1zM26 147.9l1.1-.2v.4zM29.3 143.8l1.1-.2v.3zM52.6 143.6l1.1 .2-1.1 .1zM55.9 147.7l1.1 .2-1.1 .2zM148.8 148.7l1.1-.2v.3zM148.8 152.7l1.1-.2v.3zM148.8 142.5l1.1-.2v.4zM187.6 142.3l1.1 .2-1.1 .2zM227.5 148.5l1.1 .2-1.1 .1zM262.9 152.5l1.1 .2-1.1 .1zM26.8 167.5l.2 1.1h-.4z"/>
<path d="M30.3 163.4l1.1-.2v.4zM39.5 174l.9 .6-.2 .3zM51.1 174.6l.9-.6-.7 .9zM60.2 163.2l1.1 .2-1.1 .2zM26.6 179.2h.4l-.2 1.1zM33.6 184.2l1.1-.1v.3zM56.9 184.1l1.1 .1-1.1 .2z"/>
</g>
<path d="M226.6 77.2l2 .5-2 .5zM148.8 117.5l2-.5v1zM188.7 110.6l2-.4v.9zM262 119.7l2 .5-2 .5zM148.8 143.1l2-.5v1zM188.7 143.1l2-.5v1zM226.6 142.6l2 .5-2 .5zM262 142.6l2 .5-2 .5z" fill="#000" stroke="#000" stroke-width=".34"/>
<g fill="none" stroke="#000" stroke-width=".34">
<path d="M224.6 77.7h4M228.6 77v4.8M228.6 83.1v1.3M228.6 85.6v1.3M228.6 88.2v6.3M228.6 95.8v1.3M228.6 98.3v1.3M148.8 117.5h4M148.8 116.8v4M188.7 110.6h4M188.7 110v7.3M188.7 118.6v1.3"/>
<path d="M228.6 100.9v6.3M228.6 108.5v1.3M228.6 111v1.3M228.6 113.6v6.3M264 119.5v2.6M148.8 122v1.3M148.8 124.6v1.3M148.8 127.1v6.4M148.8 134.7v1.3M148.8 137.3v1.3M148.8 139.8v4M188.7 121.2v1.2"/>
<path d="M188.7 123.7v6.3M188.7 131.3v1.3M188.7 133.9v1.2M188.7 136.4v7.4M228.6 121.2v1.3M228.6 123.7v1.3M228.6 126.3v6.3M228.6 133.9v1.3M228.6 136.4v1.3M228.6 139v4.8M260 120.2h4M264 123.4v1.3"/>
<path d="M264 125.9v1.3M264 128.5v6.3M264 136.1v1.3M264 138.6v1.3M148.8 143.1h4M188.7 143.1h4M224.6 143.1h4M260 143.1h4M264 141.2v2.6"/>
</g>
<path d="M10.8 209.2h104.1v6.7h-104.1z" fill="#fff"/>
<text font-size="3.6" x="10.8" y="213">SOLIDWORKS Educational Product. For Instructional Use Only.</text>
<g font-size="2.8">
<text x="61.5" y="71.5">SECTION</text>
<text x="24.9" y="72.1">SECTION</text>
<text x="224.6" y="76.5">C</text>
<text x="191.1" y="109.3">B</text>
<text x="150.9" y="116.2">A</text>
<text x="260" y="118.9">D</text>
<text x="150.9" y="146.3">A</text>
<text x="191.1" y="146.3">B</text>
<text x="224.6" y="146.3">C</text>
<text x="260" y="146.3">D</text>
<text x="35.3" y="153.2">SECTION</text>
<text x="38.2" y="188.1">SECTION</text>
<text x="249.1" y="191.9">CHASSIS FRAME</text>
<text x="255.4" y="197.6">001</text>
</g>
<g font-size="2.7">
<text x="10.2" y="13.6">16</text>
<text x="30.2" y="13.6">15</text>
<text x="46.8" y="13.6">14</text>
<text x="63.4" y="13.6">13</text>
<text x="80.1" y="13.6">12</text>
<text x="96.6" y="13.6">11</text>
<text x="113.3" y="13.6">10</text>
<text x="130.6" y="13.6">9</text>
<text x="147.2" y="13.6">8</text>
<text x="163.8" y="13.6">7</text>
<text x="180.5" y="13.6">6</text>
<text x="197.1" y="13.6">5</text>
<text x="213.7" y="13.6">4</text>
<text x="230.3" y="13.6">3</text>
<text x="246.9" y="13.6">2</text>
<text x="266.9" y="13.6">1</text>
<text x="2.1" y="19.1">M</text>
<text x="274.8" y="19.1">M</text>
<text x="2.7" y="35.3">L</text>
<text x="275.4" y="35.3">L</text>
<text x="2.5" y="51.9">K</text>
<text x="275.3" y="51.9">K</text>
<text x="2.7" y="68.5">J</text>
<text x="275.4" y="68.5">J</text>
<text x="2.4" y="85.1">H</text>
<text x="275.1" y="85.1">H</text>
<text x="2.1" y="101.7">G</text>
<text x="274.9" y="101.7">G</text>
<text x="2.7" y="118.3">F</text>
<text x="275.4" y="118.3">F</text>
<text x="2.6" y="134.9">E</text>
<text x="275.3" y="134.9">E</text>
<text x="2.3" y="151.5">D</text>
<text x="275" y="151.5">D</text>
<text x="2.2" y="168.1">C</text>
<text x="275" y="168.1">C</text>
<text x="2.5" y="184.7">B</text>
<text x="275.3" y="184.7">B</text>
<text x="2.3" y="200.9">A</text>
<text x="275" y="200.9">A</text>
<text x="10.2" y="204.3">16</text>
<text x="30.2" y="204.3">15</text>
<text x="46.8" y="204.3">14</text>
<text x="63.4" y="204.3">13</text>
<text x="80.1" y="204.3">12</text>
<text x="96.6" y="204.3">11</text>
<text x="113.3" y="204.3">10</text>
<text x="130.6" y="204.3">9</text>
<text x="147.2" y="204.3">8</text>
<text x="163.8" y="204.3">7</text>
<text x="180.5" y="204.3">6</text>
<text x="197.1" y="204.3">5</text>
<text x="213.7" y="204.3">4</text>
<text x="230.3" y="204.3">3</text>
<text x="246.9" y="204.3">2</text>
<text x="266.9" y="204.3">1</text>
</g>
<g font-size="1.5">
<text x="66.5" y="33.9">500.00</text>
<text x="66.5" y="36.5">350.00</text>
<text x="81.4" y="38.5" transform="rotate(-36 81.4 38.5)">2X R75.00</text>
<text x="29.5" y="44.4">400.00</text>
<text x="19.3" y="57" transform="rotate(-90 19.3 57)">350.00</text>
<text x="83.6" y="56.7" transform="rotate(-90 83.6 56.7)">2X 145.43</text>
<text x="66.4" y="64.2">417.31</text>
<text x="66.4" y="67">500.66</text>
<text x="73.8" y="71.5">B-B</text>
<text x="27.6" y="74.8">SCALE 1 : 7.5</text>
<text x="37.3" y="72.1">A-A</text>
<text x="63.9" y="74.2">SCALE 1 : 7.5</text>
<text x="47.8" y="84.1" transform="rotate(-45 47.8 84.1)">R10 .0</text>
<text x="74.6" y="118" transform="rotate(-90 74.6 118)">1090.00</text>
<text x="14.6" y="122.8" transform="rotate(12 14.6 122.8)">2X R75.00</text>
<text x="68.7" y="123.4" transform="rotate(-90 68.7 123.4)">750.00</text>
<text x="39.1" y="133.9" transform="rotate(1 39.1 133.9)">86.96°</text>
<text x="62.7" y="135.7" transform="rotate(-90 62.7 135.7)">290.00</text>
<text x="39.2" y="143.4">550.00</text>
<text x="165" y="142.2">900.00</text>
<text x="39" y="147.6">700.00</text>
<text x="184.4" y="148.3">1800.00</text>
<text x="38.1" y="155.9">SCALE 1 : 7.5</text>
<text x="47.6" y="153.2">C-C</text>
<text x="207.1" y="152.3">2600.00</text>
<text x="43.4" y="163.1">700.00</text>
<text x="26.4" y="176.6" transform="rotate(-90 26.4 176.6)">290.00</text>
<text x="43.5" y="176.2">86.96°</text>
<text x="21.9" y="183.9">550.00</text>
<text x="267.8" y="183.3">000</text>
<text x="40.9" y="190.8">SCALE 1 : 7.5</text>
<text x="50.5" y="188.1">D-D</text>
<text x="250.4" y="186.1">UNIVERSITY OF PORTLAND</text>
<text x="235.4" y="196.9">4130N</text>
</g>
<text font-size="1.3" x="269.7" y="196.2">A1</text>
<text font-size="1.1" x="234.1" y="199.8">65 KG</text>
<g font-size=".9">
<text x="213.1" y="182.6">GENERAL TOLERANCES:</text>
<text x="231.4" y="183">GENERAL NOTES:</text>
<text x="231.4" y="183.9">1) DEBURR AND BREAK ALL</text>
<text x="231.4" y="184.9">SHARP EDGES</text>
<text x="231.4" y="185.8">2) ALL DIMENSIONS STATED IN</text>
<text x="215.9" y="189.7">PETER PHAM</text>
<text x="223.7" y="189.7">P.T.P</text>
<text x="231.4" y="186.7">MM</text>
</g>
<g font-size=".7">
<text x="246.1" y="184.8">CUSTOMER</text>
<text x="228.1" y="189.5">7/30/23</text>
</g>
<g font-size=".6">
<text x="213.1" y="183.5">LINEAR:</text>
<text x="216.5" y="184.3">.X = 2.0</text>
<text x="216.5" y="185.1">.XX = 0.50</text>
<text x="216.5" y="185.9">.XXX = 0.100</text>
<text x="250.4" y="183">DO NOT SCALE DRAWING</text>
<text x="263.9" y="183">REVISION</text>
<text x="213.1" y="189.6">DRAWN</text>
<text x="213.1" y="186.8">ANGULAR: 0.5</text>
<text x="217.7" y="188.3">NAME</text>
<text x="222.9" y="188.3">SIGNATURE</text>
<text x="228.6" y="188.3">DATE</text>
<text x="246.2" y="188.3">PART NAME</text>
<text x="231.4" y="195.1">MATERIAL:</text>
<text x="246.1" y="195.1">DWG NO.</text>
<text x="231.4" y="199.4">WEIGHT:</text>
<text x="246.2" y="199.5">SCALE:1:10</text>
<text x="260.9" y="199.5">SHEET 2 OF 2</text>
</g>
</svg>
